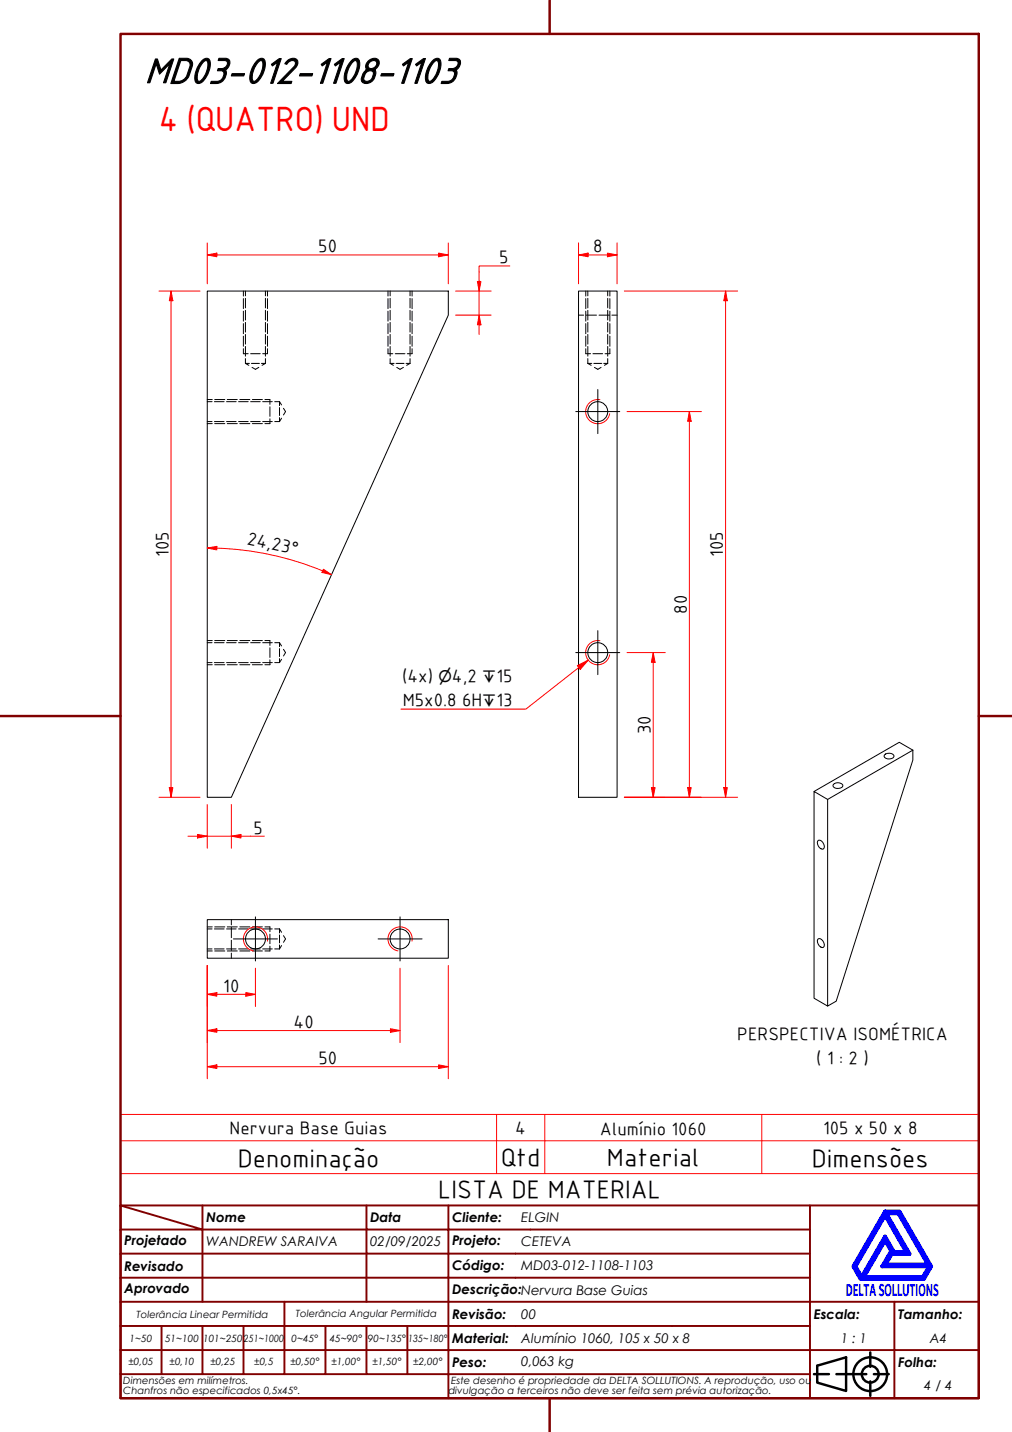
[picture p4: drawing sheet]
<svg xmlns="http://www.w3.org/2000/svg" width="210mm" height="297mm" viewBox="0 0 210 297" stroke-linecap="round" stroke-linejoin="round" font-family="sans-serif">
<!-- layer: Hidden (ABNT) -->
<g fill="none" stroke="#000" stroke-width=".21">
<path d="M50.5 60.4v1M50.5 61.9v2.1M50.5 64.5v2.1M50.5 67.1v2.1M50.5 69.7v2.1M50.5 72.3v1.1h1M50.9 75.4h.8M50.9 75.4l.7 .4M50.9 60.4v1M50.9 61.9v2M50.9 64.4v2M50.9 66.9v2"/>
<path d="M50.9 69.4v2M50.9 71.9v2M50.9 74.4v1M52 73.4h2M52.2 75.4h1.6M52.3 76.2l.7 .4 .7-.4M54.2 75.4h.9M55.1 75.4l-.7 .4M55.1 60.4v1M55.1 61.9v2M55.1 64.4v2M55.1 66.9v2"/>
<path d="M55.1 69.4v2M55.1 71.9v2M55.1 74.4v1M55.5 60.4v1M55.5 61.9v2.1M55.5 64.5v2.1M55.5 67.1v2.1M55.5 69.7v2.1M55.5 72.3v1.1h-1M80.5 72.3v1.1h1M80.5 60.4v1M80.5 61.9v2.1"/>
<path d="M80.5 64.5v2.1M80.5 67.1v2.1M80.5 69.7v2.1M80.9 75.4h.8M80.9 75.4l.7 .4M80.9 60.4v1M80.9 61.9v2M80.9 64.4v2M80.9 66.9v2M80.9 69.4v2M80.9 71.9v2M80.9 74.4v1"/>
<path d="M82 73.4h2M82.1 75.4h1.7M82.3 76.2l.7 .4 .7-.4M84.2 75.4h.8M85 75.4l-.7 .4M85 60.4v1M85 61.9v2M85 64.4v2M85 66.9v2M85 69.4v2M85 71.9v2M85 74.4v1"/>
<path d="M85.5 72.3v1.1h-1M85.5 60.4v1M85.5 61.9v2.1M85.5 64.5v2.1M85.5 67.1v2.1M85.5 69.7v2.1M120 65.4h1.1M121.5 72.3v1.1h1M121.5 60.4v1M121.5 61.9v2.1M121.5 64.5v2.1M121.5 67.1v2.1"/>
<path d="M121.5 69.7v2.1M121.6 65.4h2.1M121.9 75.4h.8M121.9 75.4l.7 .4M121.9 60.4v1M121.9 61.9v2M121.9 64.4v2M121.9 66.9v2M121.9 69.4v2M121.9 71.9v2M121.9 74.4v1M123 73.4h2"/>
<path d="M123.2 75.4h1.6M123.3 76.2l.7 .4 .7-.4M124.2 65.4h2.2M125.2 75.4h.8M126 75.4l-.6 .4M126 60.4v1M126 61.9v2M126 64.4v2M126 66.9v2M126 69.4v2M126 71.9v2M126 74.4v1"/>
<path d="M126.5 72.3v1.1h-1M126.5 60.4v1M126.5 61.9v2.1M126.5 64.5v2.1M126.5 67.1v2.1M126.5 69.7v2.1M126.9 65.4h1.1M43 87.4h1M43 83.3h1M43 87.9h1M43 82.9h1M44.5 87.4h2"/>
<path d="M44.5 83.3h2M44.5 87.9h2.1M44.5 82.9h2.1M47 87.4h2M47 83.3h2M47.1 87.9h2.1M47.1 82.9h2.1M49.5 87.4h2M49.5 83.3h2M49.7 87.9h2.1M49.7 82.9h2.1M52 87.4h2"/>
<path d="M52 83.3h2M52.3 87.9h2.1M52.3 82.9h2.1M54.5 87.4h2M54.5 83.3h2M54.9 82.9h1.1v1M56 84.4v2M56 86.9v1h-1.1M57 87.4h1M57 83.3h1M58 83.3v.8M58 84.5v1.7"/>
<path d="M58 86.6v.8M58 83.3l.4 .7M58.4 86.7l-.4 .7M58.8 84.7l.4 .7-.4 .7M43 137.4h1M43 133.3h1M43 137.9h1M43 132.9h1M44.5 137.4h2M44.5 133.3h2M44.5 137.9h2.1M44.5 132.9h2.1"/>
<path d="M47 137.4h2M47 133.3h2M47.1 137.9h2.1M47.1 132.9h2.1M49.5 137.4h2M49.5 133.3h2M49.7 137.9h2.1M49.7 132.9h2.1M52 137.4h2M52 133.3h2M52.3 137.9h2.1M52.3 132.9h2.1"/>
<path d="M54.5 137.4h2M54.5 133.3h2M54.9 132.9h1.1v1M56 136.9v1h-1.1M56 134.4v2M57 137.4h1M57 133.3h1M58 133.3v.8M58 134.5v1.7M58 136.6v.8M58 133.3l.4 .7M58.4 136.8l-.4 .6"/>
<path d="M58.8 134.7l.4 .7-.4 .7M43 196.8h1M43 192.7h1M43 197.3h1M43 192.3h1M44.5 196.8h2M44.5 192.7h2M44.5 197.3h2.1M44.5 192.3h2.1M47 196.8h2M47 192.7h2M47.1 197.3h2.1"/>
<path d="M47.1 192.3h2.1M48 190.8v1M48 192.4v2.1M48 195v2.2M48 197.7v1.1M49.5 196.8h2M49.5 192.7h2M49.7 197.3h2.1M49.7 192.3h2.1M52 196.8h2M52 192.7h2M52.3 197.3h2.1"/>
<path d="M52.3 192.3h2.1M54.5 196.8h2M54.5 192.7h2M54.9 192.3h1.1v1M56 193.8v2M56 196.3v1h-1.1M57 196.8h1M57 192.7h1M58 192.7v.8M58 193.9v1.7M58 196v.8M58 192.7l.4 .7"/>
<path d="M58.4 196.1l-.4 .7M58.8 194.1l.4 .7-.4 .7"/>
</g>
<!-- layer: Visible (ABNT) -->
<g fill="none" stroke="#000" stroke-width=".21">
<path d="M43 60.4h50v5l-45 100h-5zM120 60.4h8v105h-8zM183.4 156.6a1.38 1.38 0 0 1 2 .1v.2a1.27 1.27 0 0 1-2 0zM189.3 155.6l-2.8-1.6-17.7 10.2M169.6 174.4l.2-.1a1.26 1.26 0 0 1 1 1.8 1.19 1.19 0 0 1-1.2-1.7zM171.7 165.8l17.6-10.2v2.1l-15.9 50-1.7 1zM171.7 165.8l-2.9-1.6v42.9l2.9 1.6M172.8 162.8a1.35 1.35 0 0 1 2 0v.3a1.27 1.27 0 0 1-2-.1zM43 190.8h50v8h-50zM169.6 194.8l.2-.1a1.23 1.23 0 0 1 1 1.8 1.19 1.19 0 0 1-1.2-1.7z"/>
<circle cx="124" cy="85.4" r="2.06"/>
<circle cx="124" cy="135.4" r="2.06"/>
<circle cx="53" cy="194.8" r="2.06"/>
<circle cx="83" cy="194.8" r="2.06"/>
</g>
<!-- layer: Visible Narrow (ABNT) -->
<path d="M124.4 82.9a2.51 2.51 0 0 0-2.9 2 2.51 2.51 0 0 0 2 3 2.51 2.51 0 0 0 3-2.1M124.4 132.9a2.51 2.51 0 0 0-2.9 2 2.51 2.51 0 0 0 2 2.9 2.51 2.51 0 0 0 3-2M55.5 195.2a2.51 2.51 0 0 0-2.1-2.9 2.51 2.51 0 0 0-2.9 2 2.51 2.51 0 0 0 2.1 2.9M85.5 195.2a2.51 2.51 0 0 0-2.1-2.9 2.51 2.51 0 0 0-2.9 2 2.51 2.51 0 0 0 2 2.9" fill="none" stroke="#f00" stroke-width=".21"/>
<path d="M25 236.6h178v-5.4h-178v12.2M103 231.2v12.2M113 231.2v12.2M158 231.2v12.2M203 236.6v6.8h-178M25 243.4v6.6h178v-6.6" fill="none" stroke="#f00" stroke-width=".21"/>
<!-- layer: Borda A3/A4 (ABNT) -->
<path d="M25 7h178v283h-178zM114 0v7M0 148.5h25M203 148.5h7M114 290v7" fill="none" stroke="#800000" stroke-width=".51"/>
<path d="M183.6 257.3l1.2 2.2-1.8 3.2h9.7l-1.3 2.2h-12.2zM183.6 252.1l4.4 7.6h-2.6l-1.8-3.2-4.9 8.4-1.3-2.2zM183.6 251.3h3l6.5 11.4-1.5 2.6h-13.1l-1.5-2.6zM183.8 251.7h2.5l6.2 10.6h-8.8l1.3-2.2h3.7zM185 259.7h.2l-.1 .2z" fill="none" stroke="#00f" stroke-width=".8"/>
<!-- layer: 0 -->
<path d="M178.5 265.3h13.1" fill="none" stroke="#000" stroke-width=".21"/>
<g fill="none" stroke="#800000" stroke-width=".4">
<path d="M25 250l17 5h-17M25 250h178v40h-178zM42 255h34v5h17M42 255v15M42 250v5M76 250v5h17v5M93 250v5h75M168 250v20h-143M25 260h51v10M25 275h17M33.5 275v10M50.5 275h-8.5v10"/>
<path d="M59 270v15h-8.5M67.5 275v10h-8.5M76 275v10h8.5M84.5 275v10M93 275h-42.5v10M93 260v5h-68M93 275v10h75M93 260h75M93 275h75M168 265h-75v10M185.5 270v10h17.5M203 270h-35v10h17.5v10"/>
<path d="M25 285h25.5M25 280h143v10M67.5 285h8.5M84.5 285h8.5v5"/>
</g>
<g fill="none" stroke="#000" stroke-width=".51">
<path d="M168.8 285h3.1M169.5 283.3l6-1.8v7l-6-1.7zM173.5 285h6.2M180.5 280.5v3M180.5 286.5v3M181.3 285h3"/>
<circle cx="180.5" cy="285" r="3.5"/>
<circle cx="180.5" cy="285" r="1.75"/>
</g>
<!-- layer: Marca de centro (ISO) -->
<path d="M119.4 85.4h9.1M124 80.8v9.1M119.4 135.4h9.1M124 130.8v9.1M48.4 194.8h9.2M53 190.2v9.1M78.4 194.8h9.1M83 190.2v9.1" fill="none" stroke="#000" stroke-width=".21"/>
<path d="M35.5 60.4v2" fill="none" stroke="#f00" stroke-width=".21"/>
<path d="M35.5 60.4l.4 2h-.8z" fill="#f00"/>
<path d="M35.5 60.4l.4 2h-.8zM35.5 163.4v2" fill="none" stroke="#f00" stroke-width=".21"/>
<path d="M35.1 163.4h.8l-.4 2z" fill="#f00"/>
<path d="M91 52.9h2M33 60.4h8.5M35.5 62.4v101M33 165.4h8.5M35.1 163.4h.8l-.4 2z" fill="none" stroke="#f00" stroke-width=".21"/>
<path d="M91 52.5l2 .4-2 .4z" fill="#f00"/>
<path d="M43 52.9h2M91 52.5l2 .4-2 .4z" fill="none" stroke="#f00" stroke-width=".21"/>
<path d="M43 52.9l2-.4v.8z" fill="#f00"/>
<path d="M43 52.9l2-.4v.8zM43 50.4v8.5M45 52.9h46M93 50.4v8.5M120 52.9h2" fill="none" stroke="#f00" stroke-width=".21"/>
<path d="M120 52.9l2-.4v.8z" fill="#f00"/>
<path d="M120 52.9l2-.4v.8zM126 52.9h2" fill="none" stroke="#f00" stroke-width=".21"/>
<path d="M126 52.5l2 .4-2 .4z" fill="#f00"/>
<path d="M120 50.4v8.5M122 52.9h4M126 52.5l2 .4-2 .4zM128 50.4v8.5M135.5 163.4v2" fill="none" stroke="#f00" stroke-width=".21"/>
<path d="M135.1 163.4h.8l-.4 2z" fill="#f00"/>
<path d="M135.5 135.4v2M135.1 163.4h.8l-.4 2z" fill="none" stroke="#f00" stroke-width=".21"/>
<path d="M135.5 135.4l.4 2h-.8z" fill="#f00"/>
<path d="M130 135.4h8M135.5 135.4l.4 2h-.8zM135.5 137.4v26M129.5 165.4h8.5M143 163.4v2" fill="none" stroke="#f00" stroke-width=".21"/>
<path d="M142.6 163.4h.8l-.4 2z" fill="#f00"/>
<path d="M143 85.4v2M142.6 163.4h.8l-.4 2z" fill="none" stroke="#f00" stroke-width=".21"/>
<path d="M143 85.4l.4 2h-.8z" fill="#f00"/>
<path d="M130 85.4h15.5M143 85.4l.4 2h-.8zM143 87.4v76M129.5 165.4h16M43 206.3h2" fill="none" stroke="#f00" stroke-width=".21"/>
<path d="M43 206.3l2-.4v.7z" fill="#f00"/>
<path d="M43 206.3l2-.4v.7zM51 206.3h2" fill="none" stroke="#f00" stroke-width=".21"/>
<path d="M51 205.9l2 .4-2 .3z" fill="#f00"/>
<path d="M43 200.3v8.5M43 213.8h2M45 206.3h6M51 205.9l2 .4-2 .3zM53 200.8v8" fill="none" stroke="#f00" stroke-width=".21"/>
<path d="M43 213.8l2-.4v.7z" fill="#f00"/>
<path d="M43 213.8l2-.4v.7zM81 213.8h2" fill="none" stroke="#f00" stroke-width=".21"/>
<path d="M81 213.4l2 .4-2 .3z" fill="#f00"/>
<path d="M43 200.3v16M45 213.8h36M81 213.4l2 .4-2 .3zM83 200.8v15.5M43 221.3h2" fill="none" stroke="#f00" stroke-width=".21"/>
<path d="M43 221.3l2-.4v.7z" fill="#f00"/>
<path d="M43 221.3l2-.4v.7zM91 221.3h2" fill="none" stroke="#f00" stroke-width=".21"/>
<path d="M91 220.9l2 .4-2 .3z" fill="#f00"/>
<path d="M150.5 60.4v2M43 200.3v23.5M93 200.3v23.5M45 221.3h46M91 220.9l2 .4-2 .3z" fill="none" stroke="#f00" stroke-width=".21"/>
<path d="M150.5 60.4l.4 2h-.8z" fill="#f00"/>
<path d="M150.5 60.4l.4 2h-.8zM150.5 163.4v2" fill="none" stroke="#f00" stroke-width=".21"/>
<path d="M150.1 163.4h.8l-.4 2z" fill="#f00"/>
<path d="M99.4 65.4v2M129.5 60.4h23.5M150.5 62.4v101M129.5 165.4h23.5M150.1 163.4h.8l-.4 2z" fill="none" stroke="#f00" stroke-width=".21"/>
<path d="M99.4 65.4l.4 2h-.8z" fill="#f00"/>
<path d="M99.4 58.4v2M99.4 65.4l.4 2h-.8z" fill="none" stroke="#f00" stroke-width=".21"/>
<path d="M99 58.4h.8l-.4 2z" fill="#f00"/>
<path d="M99 58.4h.8l-.4 2zM105.7 55.2h-6.3v3.2M94.5 60.4h7.4M94.5 65.4h7.4M99.4 60.4v5M99.4 67.4v2M41 173.4h2" fill="none" stroke="#f00" stroke-width=".21"/>
<path d="M41 173.1l2 .3-2 .4z" fill="#f00"/>
<path d="M41 173.1l2 .3-2 .4zM48 173.4h2" fill="none" stroke="#f00" stroke-width=".21"/>
<path d="M48 173.4l2-.3v.7z" fill="#f00"/>
<path d="M66.9 118.4l1.8 .8M39 173.4h2M43 173.4h5M43 166.9v9M48 173.4l2-.3v.7zM48 166.9v9M50 173.4h4.8" fill="none" stroke="#f00" stroke-width=".21"/>
<path d="M67.1 118.1l1.6 1.1-1.9-.4z" fill="#f00"/>
<path d="M43 113.7h2M67.1 118.1l1.6 1.1-1.9-.4z" fill="none" stroke="#f00" stroke-width=".21"/>
<path d="M43 113.7l2-.4v.8z" fill="#f00"/>
<path d="M43 113.7l2-.4v.8zM45 113.7a62.8 62.8 0 0 1 21.9 4.7" fill="none" stroke="#f00" stroke-width=".21"/>
<path d="M122 136.9l-1.9 1.6" fill="none" stroke="#f00" stroke-width=".21"/>
<path d="M119.7 138.1l2.3-1.2-1.6 2z" fill="#f00"/>
<path d="M119.7 138.1l2.3-1.2-1.6 2zM120.1 138.5l-11 8.6h-26" fill="none" stroke="#f00" stroke-width=".21"/>
<text font-size="8.1" x="30" y="17.2">MD03-012-1108-1103</text>
<text font-size="7" fill="#f00" x="32.9" y="27.2">4 (QUATRO) UND</text>
<g font-size="5.4">
<text x="49.3" y="242">Denominação</text>
<text x="103.9" y="241.8">Qtd</text>
<text x="125.9" y="241.8">Material</text>
<text x="168.4" y="242">Dimensões</text>
<text x="90.9" y="248.5">LISTA DE MATERIAL</text>
</g>
<g font-size="3.9">
<text x="66" y="52.3">50</text>
<text x="123" y="52.3">8</text>
<text x="103.5" y="54.6">5</text>
<text x="51.1" y="112.9" transform="rotate(12 51.1 112.9)">24,23°</text>
<text x="34.9" y="115.5" transform="rotate(-90 34.9 115.5)">105</text>
<text x="149.9" y="115.5" transform="rotate(-90 149.9 115.5)">105</text>
<text x="142.4" y="127.3" transform="rotate(-90 142.4 127.3)">80</text>
<text x="83.4" y="141.4">(4x)</text>
<text x="93.7" y="141.4">4,2</text>
<text x="103" y="141.4">15</text>
<text x="83.5" y="146.4">M5x0.8</text>
<text x="95.8" y="146.4">6H</text>
<text x="103" y="146.4">13</text>
<text x="134.9" y="152.3" transform="rotate(-90 134.9 152.3)">30</text>
<text x="52.6" y="172.9">5</text>
<text x="46.3" y="205.7">10</text>
<text x="60.9" y="213.2">40</text>
<text x="152.9" y="215.6">PERSPECTIVA ISOMÉTRICA</text>
<text x="66" y="220.7">50</text>
<text x="169.3" y="220.6">( 1 : 2 )</text>
<text x="47.6" y="235.2">Nervura Base Guias</text>
<text x="106.9" y="235.2">4</text>
<text x="124.4" y="235.3">Alumínio 1060</text>
<text x="170.7" y="235.2">105 x 50 x 8</text>
</g>
<text font-size="3.9" fill="#00f" x="175.4" y="268.8">DELTASOLLUTIONS</text>
<g font-size="3.3">
<text x="91" y="141.4">⌀</text>
<text x="100" y="141.4">↧</text>
<text x="100" y="146.4">↧</text>
</g>
<g font-size="2.8">
<text x="42.8" y="253.5">Nome</text>
<text x="76.8" y="253.5">Data</text>
<text x="93.8" y="253.6">Cliente:</text>
<text x="108.1" y="253.5">ELGIN</text>
<text x="25.8" y="263.6">Revisado</text>
<text x="25.8" y="258.3">Projetado</text>
<text x="42.8" y="258.5">WANDREW SARAIVA</text>
<text x="76.8" y="258.4">02/09/2025</text>
<text x="93.8" y="263.4">Código:</text>
<text x="93.8" y="258.3">Projeto:</text>
<text x="108.1" y="263.5">MD03-012-1108-1103</text>
<text x="108.1" y="258.5">CETEVA</text>
<text x="25.8" y="268.3">Aprovado</text>
<text x="93.8" y="268.3">Descrição:Nervura Base Guias</text>
<text x="93.8" y="273.6">Revisão:</text>
<text x="108.1" y="273.5">00</text>
<text x="168.8" y="273.5">Escala:</text>
<text x="186.3" y="273.5">Tamanho:</text>
<text x="93.8" y="278.6">Material:</text>
<text x="108.1" y="278.5">Alumínio 1060, 105 x 50 x 8</text>
<text x="174.4" y="278.5">1 : 1</text>
<text x="192.8" y="278.6">A4</text>
<text x="93.8" y="283.5">Peso:</text>
<text x="108.1" y="283.3">0,063 kg</text>
<text x="186.3" y="283.5">Folha:</text>
<text x="191.7" y="288.4">4 / 4</text>
</g>
<g font-size="2.1">
<text x="28.3" y="273.3">Tolerância Linear Permitida</text>
<text x="61.4" y="273.1">Tolerância Angular Permitida</text>
<text x="26.9" y="278.3">1~50</text>
<text x="34.2" y="278.3">51~100</text>
<text x="42.1" y="278.3">101~250</text>
<text x="50.5" y="278.3">251~1000</text>
<text x="60.5" y="278.3">0~45°</text>
<text x="68.4" y="278.3">45~90°</text>
<text x="76.3" y="278.3">90~135°</text>
<text x="84.7" y="278.3">135~180°</text>
<text x="25.6" y="287.1">Dimensões em milímetros.</text>
<text x="26.6" y="283.2">±0,05</text>
<text x="35.2" y="283.2">±0,10</text>
<text x="43.6" y="283.2">±0,25</text>
<text x="52.7" y="283.2">±0,5</text>
<text x="60.2" y="283.2">±0,50°</text>
<text x="68.7" y="283.2">±1,00°</text>
<text x="77.2" y="283.2">±1,50°</text>
<text x="85.7" y="283.2">±2,00°</text>
<text x="93.6" y="287.1">Este desenho é propriedade da DELTA SOLLUTIONS. A reprodução, uso ou</text>
<text x="25.6" y="289.2">Chanfros não especificados 0,5x45°.</text>
<text x="93" y="289.2">divulgação a terceiros não deve ser feita sem prévia autorização.</text>
</g>
</svg>
